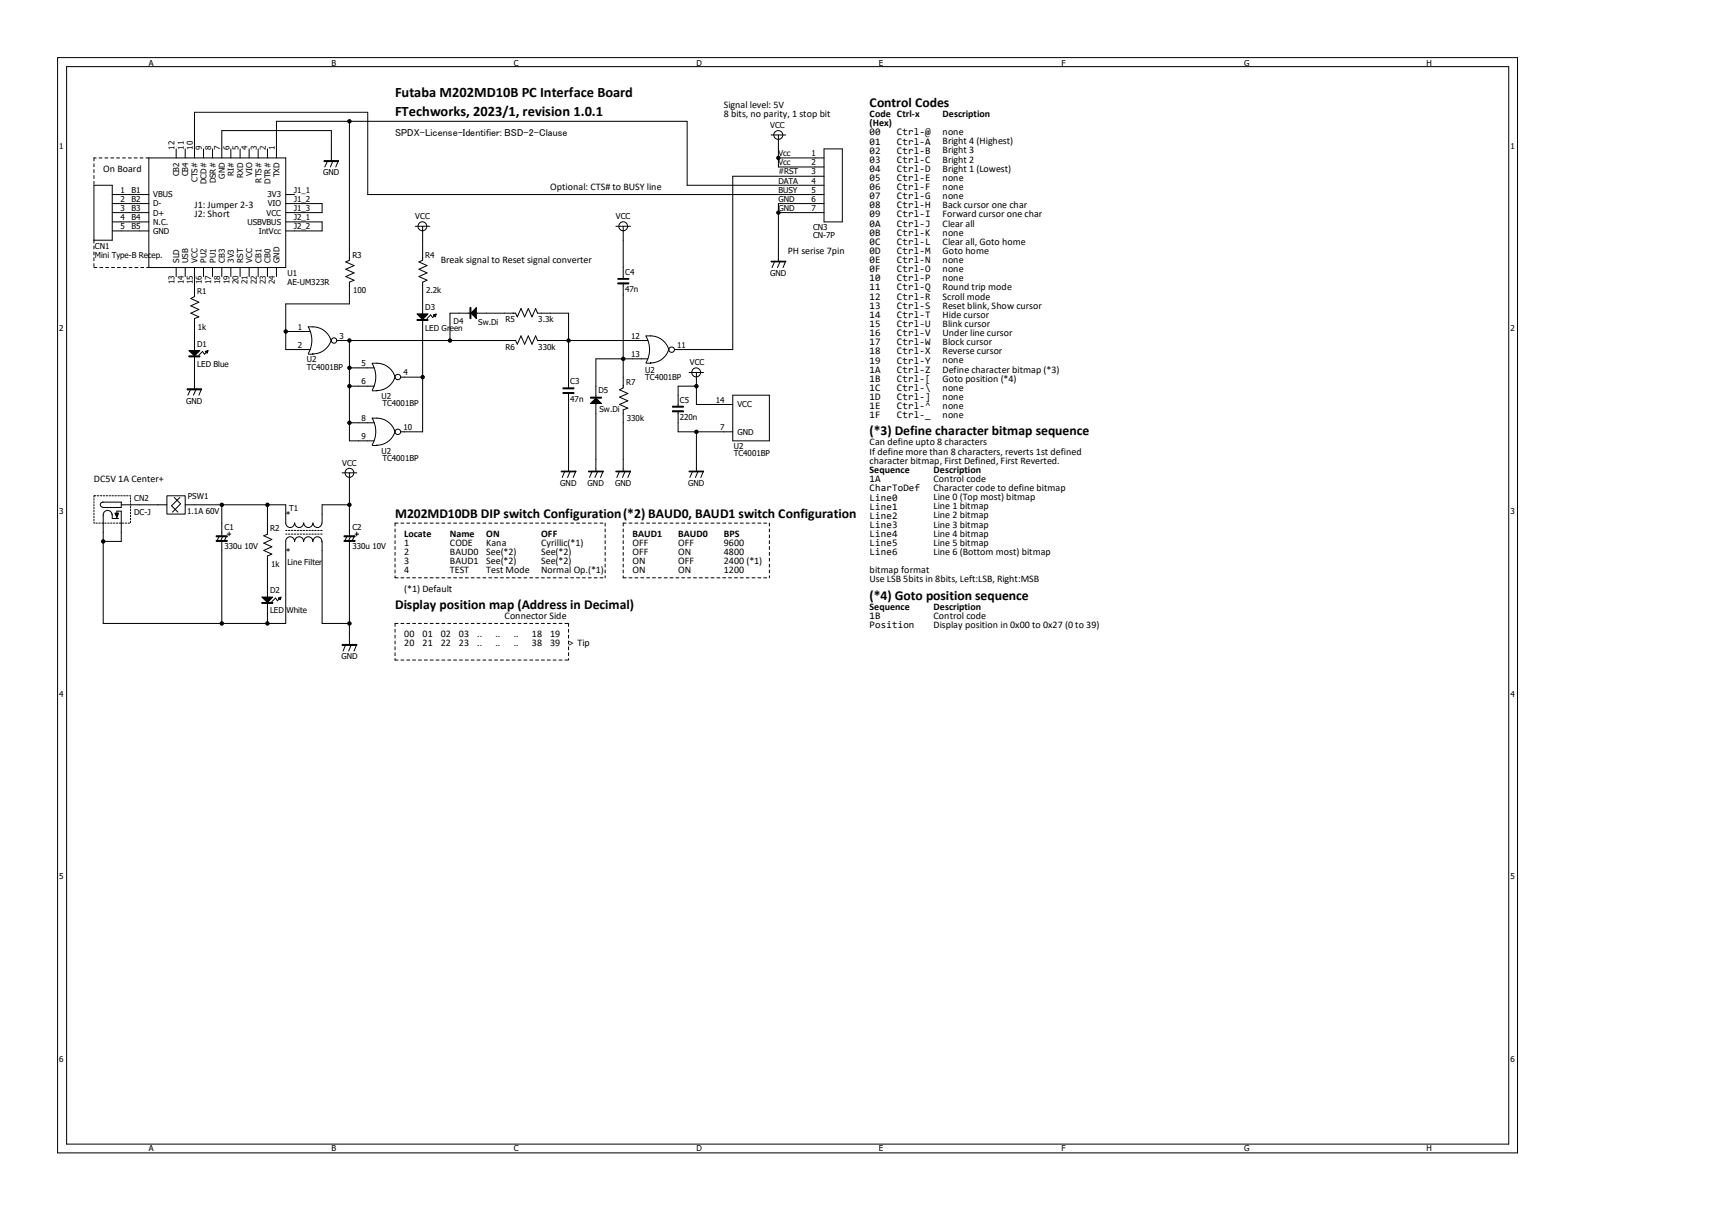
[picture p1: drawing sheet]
<svg xmlns="http://www.w3.org/2000/svg" width="297mm" height="210mm" viewBox="0 0 297 210" stroke-linecap="round" stroke-linejoin="round" font-family="sans-serif">
<g fill="none" stroke="#000" stroke-width=".17">
<path d="M10 10h253.3v189.9h-253.3zM11.6 11.6h250.1v186.8h-250.1zM16.3 32.1h3.2v9.6h-3.2zM19.5 33.7h6.3M19.5 35.3h6.3M19.5 36.9h6.3M19.5 38.5h6.3M25.8 27.4h23.8v19h-23.8zM30.6 25.8v1.6M32.1 25.8v1.6M33.7 27.4v-7.9h30.1v14.2h79.2M35.3 25.8v1.6"/>
<path d="M36.9 25.8v1.6M38.5 27.4v-4.8h19v5.3M40 25.8v1.6M41.7 25.8v1.6M43.2 25.8v1.6M44.8 25.8v1.6M46.4 25.8v1.6M48 27.4v-6.4h71.2v11.1h23.8M49.6 33.7h1.5M49.6 35.3h6.3v1.6h-6.3M49.6 38.5h6.3v1.5h-6.3M56.9 27.9l-.6 1.1"/>
<path d="M57.8 27.9l-.5 1.1M58.7 27.9l-.4 1.1M60.6 21v24.1l-.6 .3 1.4 .7-1.4 .6 1.4 .6-1.4 .7 1.4 .6-.8 .3v3.8h-11v7.9h4.2M72.1 39.2h2.4M73.3 39.2v5.9l-.6 .3 1.4 .7-1.4 .6 1.4 .6-1.4 .7 1.4 .6-.8 .3v5.5M106.8 39.2h2.6M108.1 39.2v9.1M133.8 23.4h2.5M135 36.9h8M135 27.4h8M135 23.4v5.6h8M143 35.3h-8v10"/>
<path d="M143 25.8h3.1v12.7h-3.1zM143 30.6h-15.9v30h-10.1M19.5 40h6.3M30.6 46.4v1.6M32.1 46.4v1.6M33.7 46.4v5l-.6 .4 1.4 .6-1.4 .6 1.4 .7-1.4 .6 1.4 .6-.8 .3v5.6M35.3 46.4v1.6M36.9 46.4v1.6M38.5 46.4v1.6M40 46.4v1.6M41.7 46.4v1.6M43.2 46.4v1.6"/>
<path d="M44.8 46.4v1.6M46.4 46.4v1.6M48 46.4v1.6M49.6 57.5h4.2M53.5 56.7a4.6 4.6 0 0 1 0 4.6M53.5 56.7h.8M54.3 56.7a3.3 3.3 0 0 1 3.1 2.3 3.3 3.3 0 0 1-3.2 2.4h.1M58.4 59.1h31.1l.2 .6 .7-1.4 .6 1.4 .7-1.4 .6 1.4 .6-1.4 .4 .8h19.1M60.6 59.1v17.4h4.3M73.3 55.6v19.3h-3.8M75.5 54.6l-.4 .5-.4-.5-.6 .6M81.5 54.3h-3.4v4.8"/>
<path d="M82.5 54.3h7l.2 .6 .7-1.4 .6 1.4 .7-1.4 .6 1.4 .6-1.4 .4 .8h5.3v13M108.1 49.1v18.2l-.6 .3 1.4 .6-1.4 .7 1.4 .6-1.4 .6 1.4 .7-.8 .3v10.6M112 58.3a4.6 4.6 0 0 1 .1 4.6M112.1 58.3h.8M112.9 58.3a3.3 3.3 0 0 1 3.1 2.3 3.3 3.3 0 0 1-3.2 2.3h.1M134.4 45.3l-.5 1.1M135.4 45.3l-.5 1.1M136.3 45.3l-.5 1.1M33.1 67.4l-.5 1.1M33.7 61.9v5.5M34 67.4l-.4 1.1M35 67.4l-.5 1.1"/>
<path d="M35.9 61l-.4 .4-.4-.4-.6 .6M53.5 61.4h.8M60.6 67h4.3M60.6 73.3h4.3M60.6 63.8h4.3M64.5 72.5a4.6 4.6 0 0 1 .1 4.6M64.5 63a4.6 4.6 0 0 1 .1 4.7M64.6 77.3h.8M64.6 72.5h.8M64.6 67.8h.8M64.6 63h.8M65.4 72.5a3.3 3.3 0 0 1 3.1 2.4 3.3 3.3 0 0 1-3.2 2.3h.1"/>
<path d="M65.4 63a3.3 3.3 0 0 1 3.1 2.3 3.3 3.3 0 0 1-3.2 2.4h.1M69.5 65.4h3.8M98.6 68.1v13.6M103.4 69.8v11.9M112.1 63h.8M112.4 62.2h-9v6.7M117.6 71.2v3.7h9.5M119.5 64.6h2.5M120.8 64.6v5.5h6.3M120.8 74.9v6.8M120.8 67h-3.2v3.4M127.1 68.5h6.4v8h-6.4z"/>
<path d="M17.9 87.1a.45 .45 0 0 0-.5 .4 .45 .45 0 0 0 .5 .5M17.9 87.1h3.1v.9h-3.1M17.9 89.3v18.8h31.7v-14.2M19.4 89.3a.76 .76 0 0 0-.8-.8 .76 .76 0 0 0-.7 .8M19.5 89.2v.7h1.1M20.3 89.5v-.9h.7v5.3h-3.1M21 87.5h8M29 86h3.1v3.2h-3.1zM30.2 86.3l1.1 1.1-1.4 1.4M31.2 86.3l-1.4 1.4 1.1 1.1M32.1 87.5h17.5v3.2M38 93.1l-.3 .6"/>
<path d="M38.5 87.5v5.4M38.5 93.9v14.2M38.6 93.1l-.3 .6M39.2 93.1l-.3 .6M39.4 92.6h.6M39.8 92.3v.6M46.4 87.5v5.1l-.6 .3 1.4 .7-1.4 .6 1.4 .6-1.4 .7 1.4 .6-.8 .3v7.1M49.6 93.9a.76 .76 0 0 1 .7-.8 .76 .76 0 0 1 .8 .8M49.6 90.7a.76 .76 0 0 0 .7 .8 .76 .76 0 0 0 .8-.8M51.1 93.9a.76 .76 0 0 1 .8-.8 .76 .76 0 0 1 .8 .8M51.1 90.7a.76 .76 0 0 0 .8 .8 .76 .76 0 0 0 .8-.8M52.7 93.9a.78 .78 0 0 1 .8-.8 .78 .78 0 0 1 .8 .8"/>
<path d="M52.7 90.7a.78 .78 0 0 0 .8 .8 .78 .78 0 0 0 .8-.8M54.3 93.9a.76 .76 0 0 1 .8-.8 .76 .76 0 0 1 .7 .8M54.3 90.7a.76 .76 0 0 0 .8 .8 .76 .76 0 0 0 .7-.8M55.9 93.9v14.2h4.7M59.4 82h2.5M60.2 93.1l-.3 .6M60.6 87.5h-4.7v3.2M60.6 82v10.9M60.6 93.9v17.9M60.8 93.1l-.3 .6M61.4 93.1l-.3 .6M61.6 92.6h.6"/>
<path d="M61.9 92.3v.6M98 81.7l-.5 1.1M98.9 81.7l-.4 1.1M99.9 81.7l-.5 1.1M102.7 81.7l-.4 1.1M103.7 81.7l-.5 1.1M104.6 81.7l-.4 1.1M107.5 81.7l-.5 1.1M108.5 81.7l-.5 1.1M109.4 81.7l-.5 1.1M120.2 81.7l-.5 1.1M121.1 81.7l-.5 1.1"/>
<path d="M122 81.7l-.4 1.1M46.4 104.6v3.5M48.6 103.7l-.5 .5-.3-.5-.6 .7M60 111.8l-.5 1.1M61 111.8l-.5 1.1M61.9 111.8l-.5 1.1"/>
<circle cx="73.3" cy="39.2" r=".77"/>
<circle cx="108.1" cy="39.2" r=".77"/>
<circle cx="135" cy="23.4" r=".77"/>
<circle cx="58" cy="59.1" r=".47"/>
<circle cx="69" cy="65.4" r=".48"/>
<circle cx="69" cy="74.9" r=".48"/>
<circle cx="116.5" cy="60.6" r=".48"/>
<circle cx="120.8" cy="64.6" r=".77"/>
<circle cx="60.6" cy="82" r=".77"/>
</g>
<g fill="none" stroke="#000" stroke-width=".17" stroke-dasharray=".5 .5">
<path d="M16.3 27.4v4.7M25.8 27.4h-9.5M16.3 41.7v4.7M16.3 46.4h9.5M68.5 90.7v9.5M68.5 90.7h36.5M105 90.7v9.5M108.1 90.7v9.5M108.1 90.7h25.4M133.5 90.7v9.5M68.5 100.2h36.5M68.5 108.1v6.4"/>
<path d="M68.5 108.1h30.1M68.5 114.5h30.1M98.6 108.1v6.4M108.1 100.2h25.4"/>
</g>
<g fill="#000" stroke="#000" stroke-width=".17">
<path d="M56.2 27.9h2.5v.1h-2.5zM72.3 55.4h2v.2h-2zM72.3 54.4h2l-1 1zM75.2 54.6l.5-.2-.2 .5zM81.5 53.3h.2v1.9h-.2zM82.6 53.3v1.9l-.9-.9zM107.2 48.3h1.9v.1h-1.9zM107.2 49.1h1.9v.1h-1.9zM133.8 45.3h2.5v.1h-2.5zM32.5 67.4h2.5v.2h-2.5zM32.8 61.7h1.9v.2h-1.9zM32.8 60.8h1.9l-1 .9z"/>
<path d="M35.6 61l.5-.2-.2 .5zM97.7 67.3h1.9v.1h-1.9zM97.7 68.1h1.9v.1h-1.9zM103.4 69l1 1h-2zM102.4 68.9h2v.1h-2zM116.7 70.4h1.9v.2h-1.9zM116.7 71.2h1.9v.2h-1.9zM19.9 89h.7l-.3 .7zM37.5 92.9h1.9v.2h-1.9zM37.5 93.7h1.9v.2h-1.9zM59.7 92.9h1.9v.2h-1.9zM59.7 93.7h1.9v.2h-1.9z"/>
<path d="M97.4 81.7h2.5v.1h-2.5zM102.1 81.7h2.5v.1h-2.5zM106.8 81.7h2.6v.1h-2.6zM119.5 81.7h2.5v.1h-2.5zM45.4 104.5h1.9v.1h-1.9zM45.4 103.5h1.9l-.9 1zM48.3 103.7l.5-.2-.2 .5zM59.4 111.8h2.5v.1h-2.5z"/>
<circle cx="60.6" cy="21" r=".3"/>
<circle cx="135" cy="27.4" r=".3"/>
<circle cx="135" cy="36.9" r=".3"/>
<circle cx="49.6" cy="57.5" r=".3"/>
<circle cx="60.6" cy="59.1" r=".3"/>
<circle cx="78.1" cy="59.1" r=".3"/>
<circle cx="98.6" cy="59.1" r=".3"/>
<circle cx="60.6" cy="67" r=".3"/>
<circle cx="60.6" cy="63.8" r=".3"/>
<circle cx="60.6" cy="73.3" r=".3"/>
<circle cx="73.3" cy="65.4" r=".3"/>
<circle cx="108.1" cy="62.2" r=".3"/>
<circle cx="120.8" cy="74.9" r=".3"/>
<circle cx="120.8" cy="67" r=".3"/>
<circle cx="17.9" cy="93.9" r=".3"/>
<circle cx="38.5" cy="87.5" r=".3"/>
<circle cx="46.4" cy="87.5" r=".3"/>
<circle cx="60.6" cy="87.5" r=".3"/>
<circle cx="38.5" cy="108.1" r=".3"/>
<circle cx="46.4" cy="108.1" r=".3"/>
<circle cx="60.6" cy="108.1" r=".3"/>
</g>
<path d="M16.3 86h6.3v4.7h-6.3zM55.9 92h-6.3M55.9 92.6h-6.3" fill="none" stroke="#000" stroke-width=".17" stroke-dasharray=".3 .3"/>
<g font-size="2.5">
<text x="68.5" y="16.9">Futaba M202MD10B PC Interface Board</text>
<text x="68.5" y="20.1">FTechworks, 2023/1, revision 1.0.1</text>
</g>
<g font-size="2.4">
<text x="150.9" y="18.5">Control Codes</text>
<text x="150.9" y="75.5">(*3) Define character bitmap sequence</text>
<text x="68.5" y="89.7">M202MD10DB DIP switch Configuration(*2) BAUD0, BAUD1 switch Configuration</text>
<text x="68.5" y="105.6">Display position map (Address in Decimal)</text>
<text x="150.9" y="104">(*4) Goto position sequence</text>
</g>
<g font-size="1.7">
<text x="68.5" y="23.7">SPDX-License-Identifier: BSD-2-Clause</text>
<text x="125.6" y="20.3">8 bits, no parity, 1 stop bit</text>
<text x="125.6" y="18.7">Signal level: 5V</text>
<text x="150.9" y="23.5">00</text>
<text x="150.9" y="21.8">(Hex)</text>
<text x="150.9" y="20.3">Code Ctrl-x</text>
<text x="155.6" y="23.5">Ctrl-@</text>
<text x="163.5" y="20.3">Description</text>
<text x="163.5" y="23.5">none</text>
<text x="17.9" y="29.8">On Board</text>
<text x="150.9" y="25.1">01</text>
<text x="150.9" y="26.6">02</text>
<text x="150.9" y="28.2">03</text>
<text x="150.9" y="29.8">04</text>
<text x="155.6" y="25.1">Ctrl-A</text>
<text x="155.6" y="26.6">Ctrl-B</text>
<text x="155.6" y="28.2">Ctrl-C</text>
<text x="155.6" y="29.8">Ctrl-D</text>
<text x="163.5" y="26.6">Bright 3</text>
<text x="163.5" y="25">Bright 4 (Highest)</text>
<text x="163.5" y="28.2">Bright 2</text>
<text x="163.5" y="29.8">Bright 1 (Lowest)</text>
<text x="95.5" y="32.9">Optional: CTS# to BUSY line</text>
<text x="150.9" y="31.4">05</text>
<text x="150.9" y="33">06</text>
<text x="150.9" y="34.5">07</text>
<text x="155.6" y="31.4">Ctrl-E</text>
<text x="155.6" y="33">Ctrl-F</text>
<text x="155.6" y="34.5">Ctrl-G</text>
<text x="163.5" y="31.4">none</text>
<text x="163.5" y="32.9">none</text>
<text x="163.5" y="34.5">none</text>
<text x="33.7" y="37.7">J2: Short</text>
<text x="33.7" y="36.1">J1: Jumper 2-3</text>
<text x="150.9" y="36.2">08</text>
<text x="150.9" y="37.7">09</text>
<text x="150.9" y="39.3">0A</text>
<text x="150.9" y="40.9">0B</text>
<text x="155.6" y="36.2">Ctrl-H</text>
<text x="155.6" y="37.7">Ctrl-I</text>
<text x="155.6" y="39.3">Ctrl-J</text>
<text x="155.6" y="40.9">Ctrl-K</text>
<text x="163.5" y="36.1">Back cursor one char</text>
<text x="163.5" y="37.7">Forward cursor one char</text>
<text x="163.5" y="39.3">Clear all</text>
<text x="163.5" y="40.9">none</text>
<text x="76.5" y="45.6">Break signal to Reset signal converter</text>
<text x="136.7" y="44">PH serise 7pin</text>
<text x="150.9" y="42.5">0C</text>
<text x="150.9" y="45.6">0E</text>
<text x="150.9" y="47.2">0F</text>
<text x="150.9" y="44.1">0D</text>
<text x="155.6" y="42.5">Ctrl-L</text>
<text x="155.6" y="44.1">Ctrl-M</text>
<text x="155.6" y="45.6">Ctrl-N</text>
<text x="155.6" y="47.2">Ctrl-O</text>
<text x="163.5" y="42.4">Clear all, Goto home</text>
<text x="163.5" y="45.6">none</text>
<text x="163.5" y="47.2">none</text>
<text x="163.5" y="44">Goto home</text>
<text x="150.9" y="48.8">10</text>
<text x="150.9" y="50.4">11</text>
<text x="150.9" y="52">12</text>
<text x="150.9" y="53.6">13</text>
<text x="155.6" y="50.4">Ctrl-Q</text>
<text x="155.6" y="52">Ctrl-R</text>
<text x="155.6" y="53.6">Ctrl-S</text>
<text x="155.6" y="48.8">Ctrl-P</text>
<text x="163.5" y="48.8">none</text>
<text x="163.5" y="50.3">Round trip mode</text>
<text x="163.5" y="51.9">Scroll mode</text>
<text x="163.5" y="53.5">Reset blink, Show cursor</text>
<text x="150.9" y="55.2">14</text>
<text x="150.9" y="56.7">15</text>
<text x="150.9" y="58.3">16</text>
<text x="150.9" y="59.9">17</text>
<text x="155.6" y="55.2">Ctrl-T</text>
<text x="155.6" y="56.7">Ctrl-U</text>
<text x="155.6" y="58.3">Ctrl-V</text>
<text x="155.6" y="59.9">Ctrl-W</text>
<text x="163.5" y="55.1">Hide cursor</text>
<text x="163.5" y="58.3">Under line cursor</text>
<text x="163.5" y="56.7">Blink cursor</text>
<text x="163.5" y="59.9">Block cursor</text>
<text x="150.9" y="61.5">18</text>
<text x="150.9" y="63.1">19</text>
<text x="150.9" y="64.6">1A</text>
<text x="155.6" y="61.5">Ctrl-X</text>
<text x="155.6" y="63.1">Ctrl-Y</text>
<text x="155.6" y="64.6">Ctrl-Z</text>
<text x="163.5" y="61.4">Reverse cursor</text>
<text x="163.5" y="63">none</text>
<text x="163.5" y="64.6">Define character bitmap (*3)</text>
<text x="150.9" y="66.2">1B</text>
<text x="150.9" y="67.8">1C</text>
<text x="150.9" y="69.4">1D</text>
<text x="150.9" y="71">1E</text>
<text x="155.6" y="66.2">Ctrl-[</text>
<text x="155.6" y="67.8">Ctrl-\</text>
<text x="155.6" y="69.4">Ctrl-]</text>
<text x="155.6" y="71">Ctrl-^</text>
<text x="163.5" y="67.8">none</text>
<text x="163.5" y="69.3">none</text>
<text x="163.5" y="71">none</text>
<text x="163.5" y="66.2">Goto position (*4)</text>
<text x="150.9" y="72.6">1F</text>
<text x="150.9" y="77.3">Can define upto 8 characters</text>
<text x="155.6" y="72.6">Ctrl-_</text>
<text x="163.5" y="72.5">none</text>
<text x="16.3" y="83.6">DC5V 1A Center+</text>
<text x="150.9" y="83.7">1A</text>
<text x="150.9" y="82">Sequence</text>
<text x="150.9" y="78.9">If define more than 8 characters, reverts 1st defined</text>
<text x="150.9" y="80.4">character bitmap, First Defined, First Reverted.</text>
<text x="162" y="82">Description</text>
<text x="162" y="83.6">Control code</text>
<text x="49.6" y="89.9">*</text>
<text x="150.9" y="85.2">CharToDef</text>
<text x="150.9" y="86.8">Line0</text>
<text x="150.9" y="88.4">Line1</text>
<text x="150.9" y="90">Line2</text>
<text x="162" y="85.2">Character code to define bitmap</text>
<text x="162" y="88.3">Line 1 bitmap</text>
<text x="162" y="89.9">Line 2 bitmap</text>
<text x="162" y="86.8">Line 0 (Top most) bitmap</text>
<text x="70.1" y="93.1">Locate</text>
<text x="70.1" y="94.7">1</text>
<text x="78.1" y="94.7">CODE</text>
<text x="78.1" y="93.1">Name</text>
<text x="84.4" y="93.1">ON</text>
<text x="84.4" y="94.7">Kana</text>
<text x="93.9" y="93.1">OFF</text>
<text x="93.9" y="94.7">Cyrillic(*1)</text>
<text x="109.7" y="94.7">OFF</text>
<text x="109.7" y="93.1">BAUD1</text>
<text x="117.6" y="93.1">BAUD0</text>
<text x="117.6" y="94.7">OFF</text>
<text x="125.6" y="94.7">9600</text>
<text x="125.6" y="93.1">BPS</text>
<text x="150.9" y="91.6">Line3</text>
<text x="150.9" y="93.1">Line4</text>
<text x="150.9" y="94.7">Line5</text>
<text x="162" y="91.5">Line 3 bitmap</text>
<text x="162" y="93.1">Line 4 bitmap</text>
<text x="162" y="94.7">Line 5 bitmap</text>
<text x="49.6" y="96.3">*</text>
<text x="70.1" y="96.3">2</text>
<text x="70.1" y="97.8">3</text>
<text x="70.1" y="99.4">4</text>
<text x="78.1" y="96.3">BAUD0</text>
<text x="78.1" y="97.8">BAUD1</text>
<text x="78.1" y="99.4">TEST</text>
<text x="84.4" y="99.4">Test Mode</text>
<text x="84.4" y="96.3">See(*2)</text>
<text x="84.4" y="97.8">See(*2)</text>
<text x="93.9" y="99.4">Normal Op.(*1)</text>
<text x="93.9" y="96.3">See(*2)</text>
<text x="93.9" y="97.8">See(*2)</text>
<text x="109.7" y="99.4">ON</text>
<text x="109.7" y="96.3">OFF</text>
<text x="109.7" y="97.8">ON</text>
<text x="117.6" y="99.4">ON</text>
<text x="117.6" y="96.3">ON</text>
<text x="117.6" y="97.8">OFF</text>
<text x="125.6" y="96.3">4800</text>
<text x="125.6" y="99.4">1200</text>
<text x="125.6" y="97.8">2400 (*1)</text>
<text x="150.9" y="96.3">Line6</text>
<text x="150.9" y="101">Use LSB 5bits in 8bits, Left:LSB, Right:MSB</text>
<text x="150.9" y="99.4">bitmap format</text>
<text x="162" y="96.3">Line 6 (Bottom most) bitmap</text>
<text x="70.1" y="102.6">(*1) Default</text>
<text x="87.5" y="107.4">Connector Side</text>
<text x="150.9" y="105.7">Sequence</text>
<text x="150.9" y="107.4">1B</text>
<text x="162" y="105.7">Description</text>
<text x="162" y="107.4">Control code</text>
<text x="70.1" y="110.5">00</text>
<text x="70.1" y="112.1">20</text>
<text x="73.3" y="110.5">01</text>
<text x="73.3" y="112.1">21</text>
<text x="76.5" y="110.5">02</text>
<text x="76.5" y="112.1">22</text>
<text x="79.6" y="110.5">03</text>
<text x="79.6" y="112.1">23</text>
<text x="82.8" y="110.5">..</text>
<text x="82.8" y="112.1">..</text>
<text x="86" y="110.5">..</text>
<text x="86" y="112.1">..</text>
<text x="89.2" y="110.5">..</text>
<text x="89.2" y="112.1">..</text>
<text x="92.3" y="112.1">38</text>
<text x="92.3" y="110.5">18</text>
<text x="95.5" y="110.5">19</text>
<text x="95.5" y="112.1">39</text>
<text x="98.6" y="112.1">&gt; Tip</text>
<text x="150.9" y="109">Position</text>
<text x="162" y="108.9">Display position in 0x00 to 0x27 (0 to 39)</text>
</g>
<g font-size="1.4">
<text x="25.8" y="11.4">A</text>
<text x="57.5" y="11.4">B</text>
<text x="89.2" y="11.4">C</text>
<text x="120.8" y="11.4">D</text>
<text x="152.5" y="11.4">E</text>
<text x="184.2" y="11.4">F</text>
<text x="215.8" y="11.4">G</text>
<text x="247.5" y="11.4">H</text>
<text x="133.6" y="22.1">VCC</text>
<text x="10.3" y="25.8">1</text>
<text x="30.3" y="26" transform="rotate(-90 30.3 26)">12</text>
<text x="31.9" y="26" transform="rotate(-90 31.9 26)">11</text>
<text x="33.4" y="26" transform="rotate(-90 33.4 26)">10</text>
<text x="35" y="26" transform="rotate(-90 35 26)">9</text>
<text x="36.6" y="26" transform="rotate(-90 36.6 26)">8</text>
<text x="38.2" y="26" transform="rotate(-90 38.2 26)">7</text>
<text x="39.8" y="26" transform="rotate(-90 39.8 26)">6</text>
<text x="41.4" y="26" transform="rotate(-90 41.4 26)">5</text>
<text x="42.9" y="26" transform="rotate(-90 42.9 26)">4</text>
<text x="44.5" y="26" transform="rotate(-90 44.5 26)">3</text>
<text x="46.1" y="26" transform="rotate(-90 46.1 26)">2</text>
<text x="47.7" y="26" transform="rotate(-90 47.7 26)">1</text>
<text x="135" y="28.7">Vcc</text>
<text x="135" y="27.1">Vcc</text>
<text x="140.8" y="27.1">1</text>
<text x="140.8" y="28.7">2</text>
<text x="262" y="25.8">1</text>
<text x="20.9" y="33.4">1</text>
<text x="20.9" y="35">2</text>
<text x="22.8" y="35">B2</text>
<text x="22.8" y="33.4">B1</text>
<text x="26.6" y="35.8">D-</text>
<text x="26.6" y="34.2">VBUS</text>
<text x="31.1" y="30.6" transform="rotate(-90 31.1 30.6)">CB2</text>
<text x="32.6" y="30.6" transform="rotate(-90 32.6 30.6)">CB4</text>
<text x="34.2" y="31.6" transform="rotate(-90 34.2 31.6)">CTS#</text>
<text x="35.8" y="31.9" transform="rotate(-90 35.8 31.9)">DCD#</text>
<text x="37.4" y="31.8" transform="rotate(-90 37.4 31.8)">DSR#</text>
<text x="39" y="31" transform="rotate(-90 39 31)">GND</text>
<text x="40.6" y="30.6" transform="rotate(-90 40.6 30.6)">RI#</text>
<text x="42.2" y="30.8" transform="rotate(-90 42.2 30.8)">RXD</text>
<text x="43.7" y="30.5" transform="rotate(-90 43.7 30.5)">VIO</text>
<text x="45.3" y="31.7" transform="rotate(-90 45.3 31.7)">RTS#</text>
<text x="46.4" y="34.2">3V3</text>
<text x="46.4" y="35.8">VIO</text>
<text x="46.9" y="31.8" transform="rotate(-90 46.9 31.8)">DTR#</text>
<text x="48.5" y="30.7" transform="rotate(-90 48.5 30.7)">TXD</text>
<text x="51" y="35">J1_2</text>
<text x="51" y="33.4">J1_1</text>
<text x="56" y="30.4">GND</text>
<text x="135" y="35">GND</text>
<text x="135" y="33.4">BUSY</text>
<text x="135" y="31.8">DATA</text>
<text x="135" y="30.2">#RST</text>
<text x="140.8" y="30.2">3</text>
<text x="140.8" y="31.8">4</text>
<text x="140.8" y="33.4">5</text>
<text x="140.8" y="35">6</text>
<text x="20.9" y="36.6">3</text>
<text x="20.9" y="38.1">4</text>
<text x="20.9" y="39.8">5</text>
<text x="22.8" y="39.8">B5</text>
<text x="22.8" y="38.1">B4</text>
<text x="22.8" y="36.6">B3</text>
<text x="26.6" y="40.5">GND</text>
<text x="26.6" y="38.9">N.C.</text>
<text x="26.6" y="37.4">D+</text>
<text x="42.9" y="38.9">USBVBUS</text>
<text x="44.9" y="40.5">IntVcc</text>
<text x="46.2" y="37.4">VCC</text>
<text x="51" y="36.6">J1_3</text>
<text x="51" y="38.1">J2_1</text>
<text x="51" y="39.8">J2_2</text>
<text x="72.1" y="38">VCC</text>
<text x="106.8" y="38">VCC</text>
<text x="135" y="36.6">GND</text>
<text x="140.8" y="36.6">7</text>
<text x="141.1" y="41.3">CN-7P</text>
<text x="141.1" y="39.9">CN3</text>
<text x="16.5" y="44.7">Mini Type-B Recep.</text>
<text x="16.5" y="43.2">CN1</text>
<text x="31.1" y="45.6" transform="rotate(-90 31.1 45.6)">SLD</text>
<text x="32.6" y="45.6" transform="rotate(-90 32.6 45.6)">USB</text>
<text x="34.2" y="45.6" transform="rotate(-90 34.2 45.6)">VCC</text>
<text x="35.8" y="45.6" transform="rotate(-90 35.8 45.6)">PU2</text>
<text x="37.4" y="45.6" transform="rotate(-90 37.4 45.6)">PU1</text>
<text x="39" y="45.6" transform="rotate(-90 39 45.6)">CB3</text>
<text x="40.6" y="45.6" transform="rotate(-90 40.6 45.6)">3V3</text>
<text x="42.2" y="45.6" transform="rotate(-90 42.2 45.6)">RST</text>
<text x="43.7" y="45.6" transform="rotate(-90 43.7 45.6)">VCC</text>
<text x="45.3" y="45.6" transform="rotate(-90 45.3 45.6)">CB1</text>
<text x="46.9" y="45.6" transform="rotate(-90 46.9 45.6)">CB0</text>
<text x="48.5" y="45.6" transform="rotate(-90 48.5 45.6)">GND</text>
<text x="49.9" y="47.8">U1</text>
<text x="61.1" y="44.7">R3</text>
<text x="73.8" y="44.7">R4</text>
<text x="108.5" y="47.7">C4</text>
<text x="133.6" y="47.8">GND</text>
<text x="30.3" y="49.3" transform="rotate(-90 30.3 49.3)">13</text>
<text x="31.9" y="49.3" transform="rotate(-90 31.9 49.3)">14</text>
<text x="33.4" y="49.3" transform="rotate(-90 33.4 49.3)">15</text>
<text x="34.2" y="51">R1</text>
<text x="35" y="49.3" transform="rotate(-90 35 49.3)">16</text>
<text x="36.6" y="49.3" transform="rotate(-90 36.6 49.3)">17</text>
<text x="38.2" y="49.3" transform="rotate(-90 38.2 49.3)">18</text>
<text x="39.8" y="49.3" transform="rotate(-90 39.8 49.3)">19</text>
<text x="41.4" y="49.3" transform="rotate(-90 41.4 49.3)">20</text>
<text x="42.9" y="49.3" transform="rotate(-90 42.9 49.3)">21</text>
<text x="44.5" y="49.3" transform="rotate(-90 44.5 49.3)">22</text>
<text x="46.1" y="49.3" transform="rotate(-90 46.1 49.3)">23</text>
<text x="47.7" y="49.3" transform="rotate(-90 47.7 49.3)">24</text>
<text x="49.9" y="49.4">AE-UM323R</text>
<text x="61.3" y="50.8">100</text>
<text x="73.8" y="53.8">D3</text>
<text x="73.9" y="50.8">2.2k</text>
<text x="108.5" y="50.7">47n</text>
<text x="10.3" y="57.5">2</text>
<text x="34.3" y="57.1">1k</text>
<text x="51.6" y="57.1">1</text>
<text x="58.9" y="58.7">3</text>
<text x="73.8" y="57.3">LED Green</text>
<text x="78.7" y="56.2">D4</text>
<text x="83" y="56.3">Sw.Di</text>
<text x="87.7" y="55.9">R5</text>
<text x="93.4" y="55.9">3.3k</text>
<text x="109.5" y="58.7">12</text>
<text x="262" y="57.5">2</text>
<text x="34.2" y="63.6">LED Blue</text>
<text x="34.2" y="60.2">D1</text>
<text x="51.6" y="60.3">2</text>
<text x="53.2" y="64.1">TC4001BP</text>
<text x="53.2" y="62.9">U2</text>
<text x="62.7" y="63.5">5</text>
<text x="70" y="65.1">4</text>
<text x="87.7" y="60.6">R6</text>
<text x="93.4" y="60.6">330k</text>
<text x="109.5" y="61.9">13</text>
<text x="111.9" y="65.9">TC4001BP</text>
<text x="111.9" y="64.6">U2</text>
<text x="117.5" y="60.3">11</text>
<text x="119.7" y="63.3">VCC</text>
<text x="32.3" y="70">GND</text>
<text x="62.7" y="66.6">6</text>
<text x="66.2" y="69.2">U2</text>
<text x="66.3" y="70.4">TC4001BP</text>
<text x="98.9" y="69.6">47n</text>
<text x="98.9" y="66.6">C3</text>
<text x="103.8" y="68.2">D5</text>
<text x="104" y="71.4">Sw.Di</text>
<text x="108.6" y="66.8">R7</text>
<text x="117.9" y="69.8">C5</text>
<text x="124.2" y="69.8">14</text>
<text x="127.9" y="70.6">VCC</text>
<text x="62.7" y="73">8</text>
<text x="62.7" y="76.2">9</text>
<text x="70" y="74.5">10</text>
<text x="108.8" y="73">330k</text>
<text x="117.9" y="72.8">220n</text>
<text x="124.9" y="74.5">7</text>
<text x="127.3" y="77.9">U2</text>
<text x="127.9" y="75.4">GND</text>
<text x="59.4" y="80.7">VCC</text>
<text x="66.2" y="78.7">U2</text>
<text x="66.3" y="80">TC4001BP</text>
<text x="127.3" y="79.2">TC4001BP</text>
<text x="10.3" y="89.2">3</text>
<text x="23.3" y="89.3">DC-J</text>
<text x="23.3" y="86.9">CN2</text>
<text x="32.5" y="89.2">1.1A 60V</text>
<text x="32.6" y="86.6">PSW1</text>
<text x="50.2" y="88.6">T1</text>
<text x="97.2" y="84.2">GND</text>
<text x="101.9" y="84.2">GND</text>
<text x="106.7" y="84.2">GND</text>
<text x="119.4" y="84.2">GND</text>
<text x="262" y="89.2">3</text>
<text x="38.9" y="95.3">330u 10V</text>
<text x="38.9" y="92">C1</text>
<text x="46.9" y="92.2">R2</text>
<text x="61.1" y="95.3">330u 10V</text>
<text x="61.1" y="92">C2</text>
<text x="47" y="98.3">1k</text>
<text x="49.9" y="98">Line Filter</text>
<text x="46.9" y="106.4">LED White</text>
<text x="46.9" y="102.9">D2</text>
<text x="59.2" y="114.3">GND</text>
<text x="10.3" y="120.8">4</text>
<text x="262" y="120.8">4</text>
<text x="10.3" y="152.5">5</text>
<text x="262" y="152.5">5</text>
<text x="10.3" y="184.1">6</text>
<text x="262" y="184.1">6</text>
<text x="25.8" y="199.6">A</text>
<text x="57.5" y="199.6">B</text>
<text x="89.2" y="199.6">C</text>
<text x="120.8" y="199.6">D</text>
<text x="152.5" y="199.6">E</text>
<text x="184.2" y="199.6">F</text>
<text x="215.8" y="199.6">G</text>
<text x="247.5" y="199.6">H</text>
</g>
</svg>
